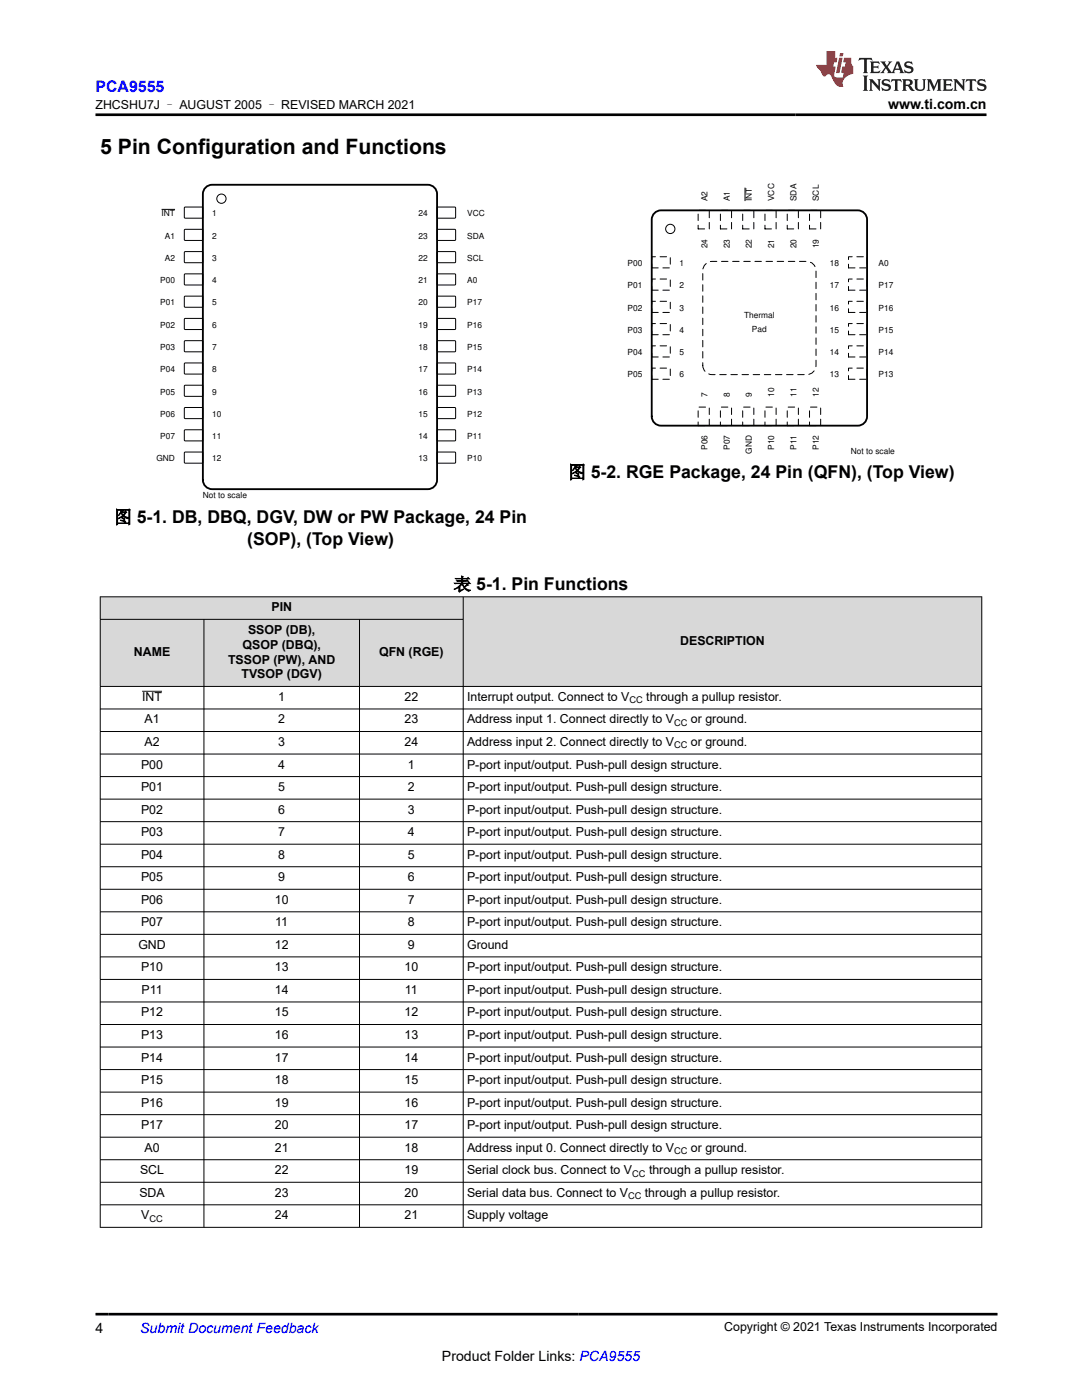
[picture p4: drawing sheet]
<svg xmlns="http://www.w3.org/2000/svg" width="216mm" height="279mm" viewBox="0 0 216 279" stroke-linecap="round" stroke-linejoin="round" font-family="sans-serif">
<path d="M32.2 41.8h2.7M36.8 41.4h3.6v2.1h-3.6z" fill="none" stroke="#000" stroke-width=".2"/>
<path d="M87.3 41.4h3.6v2.1h-3.6z" fill-rule="evenodd" fill="#fff"/>
<path d="M87.3 41.4h3.6v2.1h-3.6z" fill="none" stroke="#000" stroke-width=".2"/>
<path d="M36.8 45.8h3.6v2.1h-3.6z" fill-rule="evenodd" fill="#fff"/>
<path d="M36.8 45.8h3.6v2.1h-3.6z" fill="none" stroke="#000" stroke-width=".2"/>
<path d="M87.3 45.8h3.6v2.1h-3.6z" fill-rule="evenodd" fill="#fff"/>
<path d="M87.3 45.8h3.6v2.1h-3.6z" fill="none" stroke="#000" stroke-width=".2"/>
<path d="M36.8 50.3h3.6v2.1h-3.6z" fill-rule="evenodd" fill="#fff"/>
<path d="M36.8 50.3h3.6v2.1h-3.6z" fill="none" stroke="#000" stroke-width=".2"/>
<path d="M87.3 50.3h3.6v2.1h-3.6z" fill-rule="evenodd" fill="#fff"/>
<path d="M87.3 50.3h3.6v2.1h-3.6z" fill="none" stroke="#000" stroke-width=".2"/>
<path d="M36.8 54.7h3.6v2.1h-3.6z" fill-rule="evenodd" fill="#fff"/>
<path d="M36.8 54.7h3.6v2.1h-3.6z" fill="none" stroke="#000" stroke-width=".2"/>
<path d="M87.3 54.7h3.6v2.1h-3.6z" fill-rule="evenodd" fill="#fff"/>
<path d="M87.3 54.7h3.6v2.1h-3.6z" fill="none" stroke="#000" stroke-width=".2"/>
<path d="M36.8 59.2h3.6v2.1h-3.6z" fill-rule="evenodd" fill="#fff"/>
<path d="M36.8 59.2h3.6v2.1h-3.6z" fill="none" stroke="#000" stroke-width=".2"/>
<path d="M87.3 59.2h3.6v2.1h-3.6z" fill-rule="evenodd" fill="#fff"/>
<path d="M87.3 59.2h3.6v2.1h-3.6z" fill="none" stroke="#000" stroke-width=".2"/>
<path d="M36.8 63.6h3.6v2.1h-3.6z" fill-rule="evenodd" fill="#fff"/>
<path d="M36.8 63.6h3.6v2.1h-3.6z" fill="none" stroke="#000" stroke-width=".2"/>
<path d="M87.3 63.6h3.6v2.1h-3.6z" fill-rule="evenodd" fill="#fff"/>
<path d="M87.3 63.6h3.6v2.1h-3.6z" fill="none" stroke="#000" stroke-width=".2"/>
<path d="M36.8 68h3.6v2.2h-3.6z" fill-rule="evenodd" fill="#fff"/>
<path d="M36.8 68h3.6v2.2h-3.6z" fill="none" stroke="#000" stroke-width=".2"/>
<path d="M87.3 68h3.6v2.2h-3.6z" fill-rule="evenodd" fill="#fff"/>
<path d="M87.3 68h3.6v2.2h-3.6z" fill="none" stroke="#000" stroke-width=".2"/>
<path d="M36.8 72.5h3.6v2.1h-3.6z" fill-rule="evenodd" fill="#fff"/>
<path d="M36.8 72.5h3.6v2.1h-3.6z" fill="none" stroke="#000" stroke-width=".2"/>
<path d="M87.3 72.5h3.6v2.1h-3.6z" fill-rule="evenodd" fill="#fff"/>
<path d="M87.3 72.5h3.6v2.1h-3.6z" fill="none" stroke="#000" stroke-width=".2"/>
<path d="M36.8 76.9h3.6v2.1h-3.6z" fill-rule="evenodd" fill="#fff"/>
<path d="M36.8 76.9h3.6v2.1h-3.6z" fill="none" stroke="#000" stroke-width=".2"/>
<path d="M87.3 76.9h3.6v2.1h-3.6z" fill-rule="evenodd" fill="#fff"/>
<path d="M87.3 76.9h3.6v2.1h-3.6z" fill="none" stroke="#000" stroke-width=".2"/>
<path d="M36.8 81.4h3.6v2.1h-3.6z" fill-rule="evenodd" fill="#fff"/>
<path d="M36.8 81.4h3.6v2.1h-3.6z" fill="none" stroke="#000" stroke-width=".2"/>
<path d="M87.3 81.4h3.6v2.1h-3.6z" fill-rule="evenodd" fill="#fff"/>
<path d="M87.3 81.4h3.6v2.1h-3.6z" fill="none" stroke="#000" stroke-width=".2"/>
<path d="M36.8 85.8h3.6v2.1h-3.6z" fill-rule="evenodd" fill="#fff"/>
<path d="M36.8 85.8h3.6v2.1h-3.6z" fill="none" stroke="#000" stroke-width=".2"/>
<path d="M87.3 85.8h3.6v2.1h-3.6z" fill-rule="evenodd" fill="#fff"/>
<path d="M87.3 85.8h3.6v2.1h-3.6z" fill="none" stroke="#000" stroke-width=".2"/>
<path d="M36.8 90.3h3.6v2.1h-3.6z" fill-rule="evenodd" fill="#fff"/>
<path d="M36.8 90.3h3.6v2.1h-3.6z" fill="none" stroke="#000" stroke-width=".2"/>
<path d="M87.3 90.3h3.6v2.1h-3.6z" fill-rule="evenodd" fill="#fff"/>
<g fill="none" stroke="#000" stroke-width=".2">
<path d="M87.3 90.3h3.6v2.1h-3.6z"/>
<circle cx="44.2" cy="39.7" r=".93"/>
</g>
<path d="M41 37.4l.8-.5h.5h43.1a1.85 1.85 0 0 1 1.8 1.8v57.1a1.85 1.85 0 0 1-1.8 1.8h-43.1a1.85 1.85 0 0 1-1.8-1.8v-57.1v-.5z" fill="none" stroke="#000" stroke-width=".37"/>
<path d="M139.3 42h2.2v3.7h-2.2z" fill-rule="evenodd" fill="#fff"/>
<path d="M139.3 42h2.2v3.7h-2.2z" fill="none" stroke="#000" stroke-width=".2" stroke-dasharray="1.3 .9"/>
<path d="M139.3 81.2h2.2v3.7h-2.2z" fill-rule="evenodd" fill="#fff"/>
<path d="M139.3 81.2h2.2v3.7h-2.2z" fill="none" stroke="#000" stroke-width=".2" stroke-dasharray="1.3 .9"/>
<path d="M130 51.2h3.7v2.3h-3.7z" fill-rule="evenodd" fill="#fff"/>
<path d="M130 51.2h3.7v2.3h-3.7z" fill="none" stroke="#000" stroke-width=".2" stroke-dasharray="1.3 .9"/>
<path d="M169.3 51.2h3.7v2.3h-3.7z" fill-rule="evenodd" fill="#fff"/>
<path d="M169.3 51.2h3.7v2.3h-3.7z" fill="none" stroke="#000" stroke-width=".2" stroke-dasharray="1.3 .9"/>
<path d="M143.8 42h2.2v3.7h-2.2z" fill-rule="evenodd" fill="#fff"/>
<path d="M143.8 42h2.2v3.7h-2.2z" fill="none" stroke="#000" stroke-width=".2" stroke-dasharray="1.3 .9"/>
<path d="M143.8 81.2h2.2v3.7h-2.2z" fill-rule="evenodd" fill="#fff"/>
<path d="M143.8 81.2h2.2v3.7h-2.2z" fill="none" stroke="#000" stroke-width=".2" stroke-dasharray="1.3 .9"/>
<path d="M130 55.7h3.7v2.2h-3.7z" fill-rule="evenodd" fill="#fff"/>
<path d="M130 55.7h3.7v2.2h-3.7z" fill="none" stroke="#000" stroke-width=".2" stroke-dasharray="1.3 .9"/>
<path d="M169.3 55.7h3.7v2.2h-3.7z" fill-rule="evenodd" fill="#fff"/>
<path d="M169.3 55.7h3.7v2.2h-3.7z" fill="none" stroke="#000" stroke-width=".2" stroke-dasharray="1.3 .9"/>
<path d="M148.2 42h2.2v3.7h-2.2z" fill-rule="evenodd" fill="#fff"/>
<path d="M148.2 42h2.2v3.7h-2.2z" fill="none" stroke="#000" stroke-width=".2" stroke-dasharray="1.3 .9"/>
<path d="M148.7 37.4v2.7" fill="none" stroke="#000" stroke-width=".2"/>
<path d="M148.2 81.2h2.2v3.7h-2.2z" fill-rule="evenodd" fill="#fff"/>
<path d="M148.2 81.2h2.2v3.7h-2.2z" fill="none" stroke="#000" stroke-width=".2" stroke-dasharray="1.3 .9"/>
<path d="M130 60.1h3.7v2.3h-3.7z" fill-rule="evenodd" fill="#fff"/>
<path d="M130 60.1h3.7v2.3h-3.7z" fill="none" stroke="#000" stroke-width=".2" stroke-dasharray="1.3 .9"/>
<path d="M169.3 60.1h3.7v2.3h-3.7z" fill-rule="evenodd" fill="#fff"/>
<path d="M169.3 60.1h3.7v2.3h-3.7z" fill="none" stroke="#000" stroke-width=".2" stroke-dasharray="1.3 .9"/>
<path d="M152.6 42h2.3v3.7h-2.3z" fill-rule="evenodd" fill="#fff"/>
<path d="M152.6 42h2.3v3.7h-2.3z" fill="none" stroke="#000" stroke-width=".2" stroke-dasharray="1.3 .9"/>
<path d="M152.6 81.2h2.3v3.7h-2.3z" fill-rule="evenodd" fill="#fff"/>
<path d="M152.6 81.2h2.3v3.7h-2.3z" fill="none" stroke="#000" stroke-width=".2" stroke-dasharray="1.3 .9"/>
<path d="M130 64.6h3.7v2.2h-3.7z" fill-rule="evenodd" fill="#fff"/>
<path d="M130 64.6h3.7v2.2h-3.7z" fill="none" stroke="#000" stroke-width=".2" stroke-dasharray="1.3 .9"/>
<path d="M169.3 64.6h3.7v2.2h-3.7z" fill-rule="evenodd" fill="#fff"/>
<path d="M169.3 64.6h3.7v2.2h-3.7z" fill="none" stroke="#000" stroke-width=".2" stroke-dasharray="1.3 .9"/>
<path d="M157.1 42h2.2v3.7h-2.2z" fill-rule="evenodd" fill="#fff"/>
<path d="M157.1 42h2.2v3.7h-2.2z" fill="none" stroke="#000" stroke-width=".2" stroke-dasharray="1.3 .9"/>
<path d="M157.1 81.2h2.2v3.7h-2.2z" fill-rule="evenodd" fill="#fff"/>
<path d="M157.1 81.2h2.2v3.7h-2.2z" fill="none" stroke="#000" stroke-width=".2" stroke-dasharray="1.3 .9"/>
<path d="M130 69h3.7v2.2h-3.7z" fill-rule="evenodd" fill="#fff"/>
<path d="M130 69h3.7v2.2h-3.7z" fill="none" stroke="#000" stroke-width=".2" stroke-dasharray="1.3 .9"/>
<path d="M169.3 69h3.7v2.2h-3.7z" fill-rule="evenodd" fill="#fff"/>
<path d="M169.3 69h3.7v2.2h-3.7z" fill="none" stroke="#000" stroke-width=".2" stroke-dasharray="1.3 .9"/>
<path d="M161.5 42h2.3v3.7h-2.3z" fill-rule="evenodd" fill="#fff"/>
<path d="M161.5 42h2.3v3.7h-2.3z" fill="none" stroke="#000" stroke-width=".2" stroke-dasharray="1.3 .9"/>
<path d="M161.5 81.2h2.3v3.7h-2.3z" fill-rule="evenodd" fill="#fff"/>
<path d="M161.5 81.2h2.3v3.7h-2.3z" fill="none" stroke="#000" stroke-width=".2" stroke-dasharray="1.3 .9"/>
<path d="M130 73.5h3.7v2.2h-3.7z" fill-rule="evenodd" fill="#fff"/>
<path d="M130 73.5h3.7v2.2h-3.7z" fill="none" stroke="#000" stroke-width=".2" stroke-dasharray="1.3 .9"/>
<path d="M169.3 73.5h3.7v2.2h-3.7z" fill-rule="evenodd" fill="#fff"/>
<path d="M169.3 73.5h3.7v2.2h-3.7z" fill="none" stroke="#000" stroke-width=".2" stroke-dasharray="1.3 .9"/>
<circle cx="133.7" cy="45.7" r=".93" fill="none" stroke="#000" stroke-width=".2"/>
<path d="M130.6 42.5l.8-.5h.5h39.3a1.86 1.86 0 0 1 1.8 1.8v39.3a1.85 1.85 0 0 1-1.8 1.8h-39.3a1.85 1.85 0 0 1-1.9-1.8v-39.3l.1-.5z" fill="none" stroke="#000" stroke-width=".37"/>
<path d="M140.8 52.7l.8-.5h.5h18.9a1.86 1.86 0 0 1 1.8 1.8v18.9a1.85 1.85 0 0 1-1.8 1.9h-18.9a1.85 1.85 0 0 1-1.9-1.9v-18.9l.1-.5z" fill-rule="evenodd" fill="#fff"/>
<path d="M140.8 52.7l.8-.5h.5h18.9a1.86 1.86 0 0 1 1.8 1.8v18.9a1.85 1.85 0 0 1-1.8 1.9h-18.9a1.85 1.85 0 0 1-1.9-1.9v-18.9l.1-.5z" fill="none" stroke="#000" stroke-width=".2" stroke-dasharray="1.3 .9"/>
<g fill="#d8d8d8">
<path d="M20 119.1h175.9v4.5h-175.9z" fill-rule="evenodd"/>
<path d="M20.1 119.2h72.3v4.3h-72.3z" fill-rule="evenodd"/>
<path d="M92.5 119.2h103.3v17.7h-103.3z" fill-rule="evenodd"/>
<path d="M20.1 123.7h20.5v13.2h-20.5z" fill-rule="evenodd"/>
<path d="M40.8 123.7h30.9v13.2h-30.9z" fill-rule="evenodd"/>
<path d="M71.8 123.7h20.6v13.2h-20.6z" fill-rule="evenodd"/>
</g>
<g fill="none" stroke="#000" stroke-width=".2">
<path d="M19.9 119.1h176.1M20 119v126M92.4 119v126M195.9 119v126M19.9 123.6h72.6M19.9 137h176.1M28.4 137.9h3.9M40.7 123.6v121.4M71.7 123.6v121.4M19.9 141.5h176.1M19.9 146h176.1M19.9 150.5h176.1"/>
<path d="M19.9 155h176.1M19.9 159.5h176.1M19.9 164h176.1M19.9 168.5h176.1M19.9 173h176.1M19.9 177.5h176.1M19.9 182h176.1M19.9 186.5h176.1M19.9 191h176.1M19.9 195.5h176.1M19.9 200h176.1M19.9 204.5h176.1"/>
<path d="M19.9 209h176.1M19.9 213.5h176.1M19.9 218h176.1M19.9 222.5h176.1M19.9 227h176.1M19.9 231.4h176.1M19.9 235.9h176.1M19.9 240.4h176.1M19.9 244.9h176.1"/>
</g>
<path d="M171.5 11.6l-.2 .5 .5-.2h.6v.1v2.2l-.2 .4h1l-.2-.4v-2.2v-.1h.5l.5 .2-.1-.5zM173.6 12.3l.2 .4v1.5l-.2 .4h1.9l.1-.6a1.08 1.08 0 0 1-1.3 .2v-.7h.6l.4 .2v-.7l-.4 .2h-.6v-.5l.2-.2a1 1 0 0 1 1 .3l-.1-.5zM175.7 12.3l.9 1.1-1 1.2h.9l-.2-.2 .5-.8 .4 .8-.2 .2h1.6l-.2-.2 .2-.5h.9l.1 .5-.1 .2h.9l-.2-.3-.8-2h-.5l-.9 2.2-.9-1.1 .9-1.1h-.8l.2 .2-.4 .6-.4-.6 .2-.2zM179 12.7l.4 1h-.7zM180.7 12.4a.65 .65 0 0 0-.2 .7 .65 .65 0 0 0 .6 .5l.6 .1 .1 .3a.79 .79 0 0 1-.7 .4 .79 .79 0 0 1-.7-.5l.1 .7 .2-.1a.93 .93 0 0 0 1.1 .1 .93 .93 0 0 0 .4-1 1.46 1.46 0 0 0-1.2-.6l-.1-.3a1.09 1.09 0 0 1 1.2 .2l-.2-.6-.1 .1-.5-.2zM172.2 15.1l.2 .4v2.2l-.2 .4h1l-.2-.4v-2.2l.2-.4zM173.4 15.8l.2 .4v1.5l-.2 .4h.8l-.3-.4 .1-1.3 1.6 1.8v-2l.2-.4h-.7l.1 .2 .1 1.1-1.2-1.3zM176.2 15.9a.65 .65 0 0 0-.2 .8 .65 .65 0 0 0 .6 .4l.6 .2 .1 .2a.79 .79 0 0 1-.7 .4 .79 .79 0 0 1-.7-.5l.1 .7 .2-.1a.93 .93 0 0 0 1.1 .1 .93 .93 0 0 0 .4-.9 1.46 1.46 0 0 0-1.2-.6l-.1-.4a1.09 1.09 0 0 1 1.2 .2l-.1-.6-.2 .1-.5-.1zM177.9 15.8l-.1 .6a.63 .63 0 0 1 .8-.3v1.6l-.3 .4h1l-.2-.4v-1.6a.66 .66 0 0 1 .8 .3l-.1-.6zM180 15.8l.2 .4v1.5l-.2 .4h1l-.2-.2-.1-.7h.5l.1 .2a.79 .79 0 0 0 1.2 .6l-1-.9a.61 .61 0 0 0 .6-.6 .61 .61 0 0 0-.5-.7zM180.8 16.1h.1a.47 .47 0 0 1 .5 .1 .47 .47 0 0 1 .1 .5l-.1 .1-.7 .1zM182.3 15.8l.2 .2a2.27 2.27 0 0 0 .4 2 1.04 1.04 0 0 0 1.7-.7v-1.3l.2-.2h-.8l.2 .4v1.1a.6 .6 0 0 1-.6 .6 .6 .6 0 0 1-.6-.6v-1.1l.3-.4zM184.9 15.8l.2 .4v1.5l-.2 .4h.8l-.3-.4v-1.4l.9 1.9 .9-1.9v1.4l-.3 .4h1l-.2-.4v-1.5l.2-.4h-.8l-.7 1.5-.6-1.5zM188.1 15.8l.2 .4v1.5l-.2 .4h1.9l.1-.6a1.09 1.09 0 0 1-1.3 .2v-.7h.6l.4 .2v-.6l-.4 .2h-.6v-.6l.2-.1a1.01 1.01 0 0 1 1 .3l-.1-.6zM190.2 15.8l.3 .4v1.5l-.3 .4h.8l-.2-.4v-1.3l1.6 1.8v-2l.2-.4h-.7l.2 .2v1.1l-1.2-1.3zM192.8 15.8l-.1 .6a.63 .63 0 0 1 .8-.3v1.6l-.3 .4h1l-.2-.4v-1.6a.66 .66 0 0 1 .8 .3l-.1-.6zM195.2 15.9a.65 .65 0 0 0-.2 .8 .65 .65 0 0 0 .6 .4l.6 .2 .2 .2a.79 .79 0 0 1-.7 .4 .79 .79 0 0 1-.7-.5l.1 .7 .2-.1a.93 .93 0 0 0 1 .1 .93 .93 0 0 0 .5-.9 1.46 1.46 0 0 0-1.3-.6v-.4a1.09 1.09 0 0 1 1.2 .2l-.2-.6-.2 .1-.5-.1z" fill="#231f20"/>
<path d="M164.9 10.2v2.8h-2l.1 .3 .8 1a.95 .95 0 0 0 1 .9 .59 .59 0 0 1 .5-.4 .59 .59 0 0 1 .5 .4l.4 .7a1.59 1.59 0 0 0 2.1 1.4 1.61 1.61 0 0 1 1-2.3l1-.3-.1-1.5a1.59 1.59 0 0 1-.3-1.7h-1.5l-.2 .9h.6l-.2 .9h-.5l-.2 1v.2l.4 .1-.1 .9h-.7a.73 .73 0 0 1-1-.7l.3-1.5h-.5l.1-.9h.5l.2-.9h-.5v-1.3zM167.4 11.5l-.6 3.1h.7l.6-3.1zM167.6 10.6l-.1 .6h.7l.1-.6z" fill="#ed1c24"/>
<path d="M19 22.9h177.8M19 262.3h180" fill="none" stroke="#000" stroke-width=".53"/>
<text font-size="4.2" x="20" y="30.7">5 Pin Configuration and Functions</text>
<g font-size="3.5">
<text x="113.4" y="95.5">图 5-2. RGE Package, 24 Pin (QFN), (Top View)</text>
<text x="22.8" y="104.4">图 5-1. DB, DBQ, DGV, DW or PW Package, 24 Pin</text>
<text x="49.3" y="108.7">(SOP), (Top View)</text>
<text x="90.5" y="117.8">表 5-1. Pin Functions</text>
</g>
<text font-size="3.2" fill="#00f" x="19" y="18.3">PCA9555</text>
<g font-size="2.8">
<text x="177.2" y="21.7">www.ti.com.cn</text>
<text x="19" y="266">4</text>
<text x="88.2" y="271.7">Product Folder Links: PCA9555</text>
</g>
<text font-size="2.8" fill="#00f" x="28" y="266">Submit Document Feedback</text>
<g font-size="2.5">
<text x="19" y="21.8">ZHCSHU7J – AUGUST 2005 – REVISED MARCH 2021</text>
<text x="54.2" y="122">PIN</text>
<text x="26.7" y="130.9">NAME</text>
<text x="48.4" y="129.5">QSOP (DBQ),</text>
<text x="49.5" y="126.5">SSOP (DB),</text>
<text x="75.6" y="130.9">QFN (RGE)</text>
<text x="135.7" y="128.7">DESCRIPTION</text>
<text x="45.5" y="132.4">TSSOP (PW), AND</text>
<text x="48.2" y="135.4">TVSOP (DGV)</text>
<text x="28.4" y="139.9">INT</text>
<text x="55.5" y="139.9">1</text>
<text x="80.7" y="139.9">22</text>
<text x="93.2" y="139.9">Interrupt output. Connect to V</text>
<text x="129" y="139.9">through a pullup resistor.</text>
<text x="28.8" y="144.4">A1</text>
<text x="28.8" y="148.9">A2</text>
<text x="55.5" y="144.4">2</text>
<text x="55.5" y="148.9">3</text>
<text x="80.7" y="144.4">23</text>
<text x="80.7" y="148.9">24</text>
<text x="93.2" y="144.4">Address input 1. Connect directly to V</text>
<text x="93.2" y="148.9">Address input 2. Connect directly to V</text>
<text x="137.9" y="144.4">or ground.</text>
<text x="137.9" y="148.9">or ground.</text>
<text x="28.1" y="153.4">P00</text>
<text x="55.5" y="153.4">4</text>
<text x="81.4" y="153.4">1</text>
<text x="93.2" y="153.4">P-port input/output. Push-pull design structure.</text>
<text x="28.1" y="157.9">P01</text>
<text x="55.5" y="157.9">5</text>
<text x="81.4" y="157.9">2</text>
<text x="93.2" y="157.9">P-port input/output. Push-pull design structure.</text>
<text x="28.1" y="162.4">P02</text>
<text x="28.1" y="166.9">P03</text>
<text x="55.5" y="162.4">6</text>
<text x="55.5" y="166.9">7</text>
<text x="81.4" y="162.4">3</text>
<text x="81.4" y="166.9">4</text>
<text x="93.2" y="162.4">P-port input/output. Push-pull design structure.</text>
<text x="93.2" y="166.9">P-port input/output. Push-pull design structure.</text>
<text x="28.1" y="171.4">P04</text>
<text x="55.5" y="171.4">8</text>
<text x="81.4" y="171.4">5</text>
<text x="93.2" y="171.4">P-port input/output. Push-pull design structure.</text>
<text x="28.1" y="175.9">P05</text>
<text x="55.5" y="175.9">9</text>
<text x="81.4" y="175.9">6</text>
<text x="93.2" y="175.9">P-port input/output. Push-pull design structure.</text>
<text x="28.1" y="180.4">P06</text>
<text x="28.1" y="184.9">P07</text>
<text x="54.8" y="180.4">10</text>
<text x="54.9" y="184.9">11</text>
<text x="81.4" y="180.4">7</text>
<text x="81.4" y="184.9">8</text>
<text x="93.2" y="180.4">P-port input/output. Push-pull design structure.</text>
<text x="93.2" y="184.9">P-port input/output. Push-pull design structure.</text>
<text x="27.6" y="189.4">GND</text>
<text x="54.8" y="189.4">12</text>
<text x="81.4" y="189.4">9</text>
<text x="93.2" y="189.4">Ground</text>
<text x="28.1" y="193.9">P10</text>
<text x="54.8" y="193.9">13</text>
<text x="80.7" y="193.9">10</text>
<text x="93.2" y="193.9">P-port input/output. Push-pull design structure.</text>
<text x="28.1" y="202.9">P12</text>
<text x="28.2" y="198.4">P11</text>
<text x="54.8" y="198.4">14</text>
<text x="54.8" y="202.9">15</text>
<text x="80.7" y="202.9">12</text>
<text x="80.8" y="198.4">11</text>
<text x="93.2" y="198.4">P-port input/output. Push-pull design structure.</text>
<text x="93.2" y="202.9">P-port input/output. Push-pull design structure.</text>
<text x="28.1" y="207.4">P13</text>
<text x="54.8" y="207.4">16</text>
<text x="80.7" y="207.4">13</text>
<text x="93.2" y="207.4">P-port input/output. Push-pull design structure.</text>
<text x="28.1" y="211.8">P14</text>
<text x="54.8" y="211.8">17</text>
<text x="80.7" y="211.8">14</text>
<text x="93.2" y="211.8">P-port input/output. Push-pull design structure.</text>
<text x="28.1" y="216.3">P15</text>
<text x="28.1" y="220.8">P16</text>
<text x="54.8" y="216.3">18</text>
<text x="54.8" y="220.8">19</text>
<text x="80.7" y="216.3">15</text>
<text x="80.7" y="220.8">16</text>
<text x="93.2" y="216.3">P-port input/output. Push-pull design structure.</text>
<text x="93.2" y="220.8">P-port input/output. Push-pull design structure.</text>
<text x="28.1" y="225.3">P17</text>
<text x="54.8" y="225.3">20</text>
<text x="80.7" y="225.3">17</text>
<text x="93.2" y="225.3">P-port input/output. Push-pull design structure.</text>
<text x="28.8" y="229.8">A0</text>
<text x="54.8" y="229.8">21</text>
<text x="80.7" y="229.8">18</text>
<text x="93.2" y="229.8">Address input 0. Connect directly to V</text>
<text x="137.9" y="229.8">or ground.</text>
<text x="27.8" y="238.8">SDA</text>
<text x="27.9" y="234.3">SCL</text>
<text x="54.8" y="234.3">22</text>
<text x="54.8" y="238.8">23</text>
<text x="80.7" y="234.3">19</text>
<text x="80.7" y="238.8">20</text>
<text x="93.2" y="234.3">Serial clock bus. Connect to V</text>
<text x="93.2" y="238.8">Serial data bus. Connect to V</text>
<text x="128.7" y="238.8">through a pullup resistor.</text>
<text x="129.5" y="234.3">through a pullup resistor.</text>
<text x="28.2" y="243.3">V</text>
<text x="54.8" y="243.3">24</text>
<text x="80.7" y="243.3">21</text>
<text x="93.2" y="243.3">Supply voltage</text>
<text x="144.5" y="265.7">Copyright © 2021 Texas Instruments Incorporated</text>
</g>
<g font-size="1.9">
<text x="125.6" y="140.4">CC</text>
<text x="134.5" y="144.9">CC</text>
<text x="134.5" y="149.4">CC</text>
<text x="134.5" y="230.3">CC</text>
<text x="125.3" y="239.3">CC</text>
<text x="126.1" y="234.8">CC</text>
<text x="29.8" y="243.8">CC</text>
</g>
<g font-size="1.7">
<text x="141.2" y="40.1" transform="rotate(-90 141.2 40.1)">A2</text>
<text x="145.6" y="40.1" transform="rotate(-90 145.6 40.1)">A1</text>
<text x="150" y="40.1" transform="rotate(-90 150 40.1)">INT</text>
<text x="154.5" y="40.1" transform="rotate(-90 154.5 40.1)">VCC</text>
<text x="158.9" y="40.1" transform="rotate(-90 158.9 40.1)">SDA</text>
<text x="163.4" y="40.1" transform="rotate(-90 163.4 40.1)">SCL</text>
<text x="32.2" y="43.2">INT</text>
<text x="32.9" y="47.6">A1</text>
<text x="42.3" y="43.2">1</text>
<text x="42.3" y="47.6">2</text>
<text x="83.5" y="43.2">24</text>
<text x="83.5" y="47.6">23</text>
<text x="93.2" y="43.2">VCC</text>
<text x="93.2" y="47.6">SDA</text>
<text x="32.9" y="52.1">A2</text>
<text x="42.3" y="52.1">3</text>
<text x="83.5" y="52.1">22</text>
<text x="93.2" y="52.1">SCL</text>
<text x="125.2" y="53.1">P00</text>
<text x="135.6" y="53.1">1</text>
<text x="141.2" y="49.6" transform="rotate(-90 141.2 49.6)">24</text>
<text x="145.6" y="49.6" transform="rotate(-90 145.6 49.6)">23</text>
<text x="150" y="49.6" transform="rotate(-90 150 49.6)">22</text>
<text x="154.5" y="49.6" transform="rotate(-90 154.5 49.6)">21</text>
<text x="158.9" y="49.6" transform="rotate(-90 158.9 49.6)">20</text>
<text x="163.4" y="49.6" transform="rotate(-90 163.4 49.6)">19</text>
<text x="165.6" y="53.1">18</text>
<text x="175.3" y="53.1">A0</text>
<text x="32" y="56.5">P00</text>
<text x="42.3" y="56.5">4</text>
<text x="83.5" y="56.5">21</text>
<text x="93.2" y="56.5">A0</text>
<text x="125.2" y="57.5">P01</text>
<text x="135.6" y="57.5">2</text>
<text x="165.6" y="57.5">17</text>
<text x="175.3" y="57.5">P17</text>
<text x="32" y="61">P01</text>
<text x="32" y="65.4">P02</text>
<text x="42.3" y="61">5</text>
<text x="42.3" y="65.4">6</text>
<text x="83.5" y="61">20</text>
<text x="83.5" y="65.4">19</text>
<text x="93.2" y="61">P17</text>
<text x="93.2" y="65.4">P16</text>
<text x="125.2" y="62">P02</text>
<text x="135.6" y="62">3</text>
<text x="148.5" y="63.5">Thermal</text>
<text x="165.6" y="62">16</text>
<text x="175.3" y="62">P16</text>
<text x="32" y="69.8">P03</text>
<text x="42.3" y="69.8">7</text>
<text x="83.5" y="69.8">18</text>
<text x="93.2" y="69.8">P15</text>
<text x="125.2" y="66.4">P03</text>
<text x="125.2" y="70.9">P04</text>
<text x="135.6" y="66.4">4</text>
<text x="135.6" y="70.9">5</text>
<text x="150" y="66.2">Pad</text>
<text x="165.6" y="66.4">15</text>
<text x="165.6" y="70.9">14</text>
<text x="175.3" y="66.4">P15</text>
<text x="175.3" y="70.9">P14</text>
<text x="32" y="74.3">P04</text>
<text x="42.3" y="74.3">8</text>
<text x="83.5" y="74.3">17</text>
<text x="93.2" y="74.3">P14</text>
<text x="125.2" y="75.3">P05</text>
<text x="135.6" y="75.3">6</text>
<text x="165.6" y="75.3">13</text>
<text x="175.3" y="75.3">P13</text>
<text x="32" y="78.7">P05</text>
<text x="32" y="83.2">P06</text>
<text x="42.3" y="78.7">9</text>
<text x="42.3" y="83.2">10</text>
<text x="83.5" y="78.7">16</text>
<text x="83.5" y="83.2">15</text>
<text x="93.2" y="78.7">P13</text>
<text x="93.2" y="83.2">P12</text>
<text x="141.2" y="79.2" transform="rotate(-90 141.2 79.2)">7</text>
<text x="145.6" y="79.2" transform="rotate(-90 145.6 79.2)">8</text>
<text x="150" y="79.2" transform="rotate(-90 150 79.2)">9</text>
<text x="154.5" y="79.2" transform="rotate(-90 154.5 79.2)">10</text>
<text x="158.9" y="79.2" transform="rotate(-90 158.9 79.2)">11</text>
<text x="163.4" y="79.2" transform="rotate(-90 163.4 79.2)">12</text>
<text x="32" y="87.6">P07</text>
<text x="42.3" y="87.6">11</text>
<text x="83.5" y="87.6">14</text>
<text x="93.2" y="87.6">P11</text>
<text x="141.2" y="89.8" transform="rotate(-90 141.2 89.8)">P06</text>
<text x="145.6" y="89.8" transform="rotate(-90 145.6 89.8)">P07</text>
<text x="154.5" y="89.8" transform="rotate(-90 154.5 89.8)">P10</text>
<text x="158.9" y="89.8" transform="rotate(-90 158.9 89.8)">P11</text>
<text x="163.4" y="89.8" transform="rotate(-90 163.4 89.8)">P12</text>
<text x="31.2" y="92.1">GND</text>
<text x="42.3" y="92.1">12</text>
<text x="83.5" y="92.1">13</text>
<text x="93.2" y="92.1">P10</text>
<text x="150" y="90.5" transform="rotate(-90 150 90.5)">GND</text>
<text x="169.8" y="90.5">Not to scale</text>
<text x="40.5" y="99.5">Not to scale</text>
</g>
</svg>
